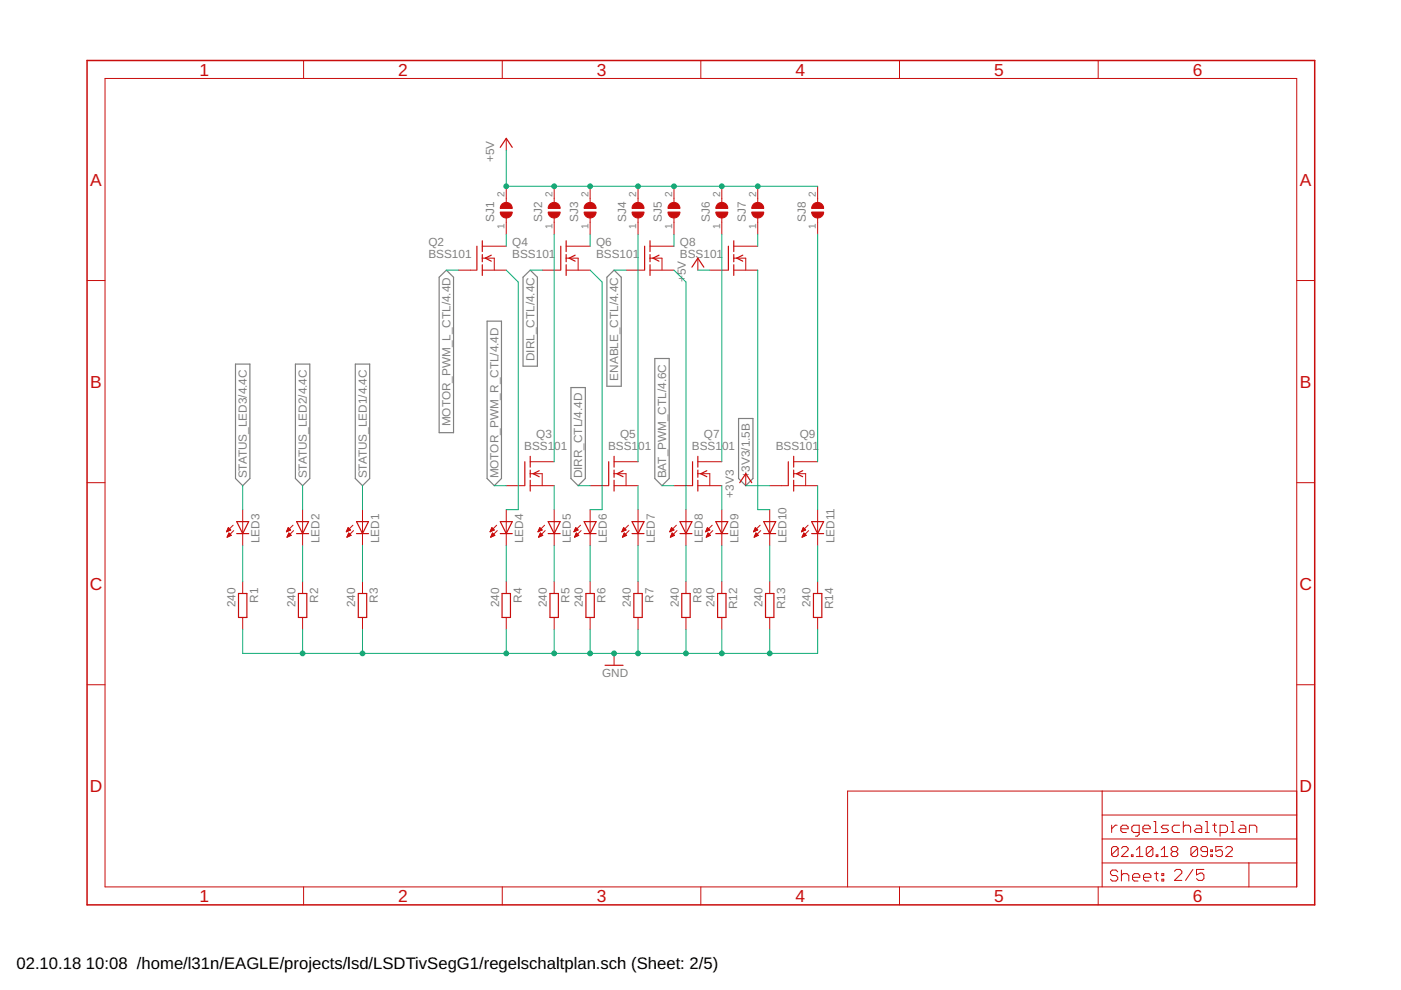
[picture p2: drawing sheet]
<svg xmlns="http://www.w3.org/2000/svg" width="297mm" height="210mm" viewBox="0 0 297 210" stroke-linecap="round" stroke-linejoin="round" font-family="sans-serif">
<path d="M93.1 58.8l1.5-1.5 1.6 1.5v32.9h-3.1zM110.9 58.8l1.5-1.5 1.5 1.5v18.8h-3zM128.7 58.8l1.5-1.5 1.5 1.5v23.1h-3zM49.9 77.2h3.1v24.3l-1.5 1.5-1.6-1.5zM62.6 77.2h3.1v24.3l-1.5 1.5-1.6-1.5zM75.3 77.2h3.1v24.3l-1.5 1.5-1.6-1.5zM103.3 68.1h3v33.4l-1.5 1.5-1.5-1.5zM138.8 76h3.1v25.5l-1.5 1.5-1.6-1.5zM121.1 82.2h3v19.3l-1.5 1.5-1.5-1.5zM156.6 88.7h3v12.8l-1.5 1.5-1.5-1.5z" fill="none" stroke="#808080" stroke-width=".25"/>
<g fill="none" stroke="#c90d0c" stroke-width=".25">
<path d="M106.1 31.2l1.2-1.9 1.3 1.9M101.1 52.2v5.1M102.3 51.1v2.2M102.3 54v1.5M102.3 56.1v2.3M104.2 54.1l-1.3 .6 1.3 .7M118.9 52.2v5.1M120 51.1v2.2M120 54v1.5M120 56.1v2.3M121.9 54.1l-1.2 .6 1.2 .7M136.7 52.2v5.1"/>
<path d="M137.8 51.1v2.2M137.8 54v1.5M137.8 56.1v2.3M139.7 54.1l-1.2 .6 1.2 .7M146.7 56.6l1.3-1.9 1.2 1.9M154.4 52.2v5.1M155.6 51.1v2.2M155.6 54v1.5M155.6 56.1v2.3M157.5 54.1l-1.3 .6 1.3 .7M111.3 97.9v5.1M112.4 96.8v2.2"/>
<path d="M112.4 99.7v1.5M114.3 99.8l-1.2 .6 1.2 .7M129.1 97.9v5.1M130.2 96.8v2.2M130.2 99.7v1.5M132.1 99.8l-1.3 .6 1.3 .7M146.8 97.9v5.1M148 96.8v2.2M148 99.7v1.5M149.9 99.8l-1.3 .6 1.3 .7M167.1 97.9v5.1M168.3 96.8v2.2"/>
<path d="M168.3 99.7v1.5M170.2 99.8l-1.3 .6 1.3 .7M50.2 113.1h2.5M50.2 110.6h2.5l-1.2 2.5zM62.9 113.1h2.5M62.9 110.6h2.5l-1.2 2.5zM75.6 113.1h2.5M75.6 110.6h2.5l-1.2 2.5zM106.1 110.6h2.5l-1.3 2.5zM106.1 113.1h2.5M112.4 101.8v2.3M116.2 113.1h2.6"/>
<path d="M116.2 110.6h2.6l-1.3 2.5zM123.8 113.1h2.6M123.8 110.6h2.6l-1.3 2.5zM130.2 101.8v2.3M134 113.1h2.5M134 110.6h2.5l-1.2 2.5zM144.2 113.1h2.5M144.2 110.6h2.5l-1.3 2.5zM148 101.8v2.3M151.8 113.1h2.5M151.8 110.6h2.5l-1.3 2.5zM156.8 102.3l1.3-1.9 1.3 1.9"/>
<path d="M161.9 113.1h2.6M161.9 110.6h2.6l-1.3 2.5zM168.3 101.8v2.3M172.1 113.1h2.5M172.1 110.6h2.5l-1.2 2.5zM50.6 125.8h1.7v5.1h-1.7zM63.3 125.8h1.7v5.1h-1.7zM76 125.8h1.7v5.1h-1.7zM106.4 125.8h1.8v5.1h-1.8zM116.6 125.8h1.8v5.1h-1.8zM124.2 125.8h1.8v5.1h-1.8zM134.4 125.8h1.8v5.1h-1.8z"/>
<path d="M144.5 125.8h1.8v5.1h-1.8zM152.1 125.8h1.8v5.1h-1.8zM162.3 125.8h1.8v5.1h-1.8zM172.5 125.8h1.7v5.1h-1.7zM128.3 141.1h3.8"/>
</g>
<g fill="none" stroke="#c90d0c" stroke-width=".21">
<path d="M22.3 16.6h252.6v171.4h-252.6zM64.4 12.8v3.8M106.5 12.8v3.8M148.6 12.8v3.8M190.7 12.8v3.8M232.8 12.8v3.8M107.3 29.3v2.6M107.3 39.5v3.4M117.5 39.5v3.4M125.1 39.5v3.4M135.3 39.5v3.4M142.9 39.5v3.4"/>
<path d="M153 39.5v3.4M160.7 39.5v3.4M173.4 39.5v3.4M18.5 59.5h3.8M97.2 57.3h3.8M102.3 57.3h5M102.3 54.7h2.5v2.6M102.3 52.2h5M107.3 46.2v3.5M115 57.3h3.8M117.5 46.2v3.5M120 57.3h5.1"/>
<path d="M120 54.7h2.6v2.6M120 52.2h5.1M125.1 46.2v3.5M132.7 57.3h3.9M135.3 46.2v3.5M137.8 57.3h5.1M137.8 54.7h2.6v2.6M137.8 52.2h5.1M142.9 46.2v3.5M148 54.7v2.6M150.5 57.3h3.9M153 46.2v3.5"/>
<path d="M155.6 57.3h5.1M155.6 54.7h2.5v2.6M155.6 52.2h5.1M160.7 46.2v3.5M173.4 46.2v3.5M274.9 59.5h3.8M112.4 97.9h5.1M130.2 97.9h5.1M148 97.9h5M168.3 97.9h5.1M18.5 102.3h3.8M48 112.7h.2"/>
<path d="M48.1 112.6h.3M48.2 112.5h.5M48.2 113.8h.2M48.2 112.4h.7M48.3 112.2h.5M48.3 113.7h.4M48.3 112.1h.4M48.3 113.5h.7M48.4 112h.1M48.4 113.4h.6M48.4 113.3h.5M48.4 111.9l.5 .5-.9 .4z"/>
<path d="M48.5 113.2h.2M48.5 113.1h.1M48.5 113l.5 .5-.8 .4zM49.4 111.4l-1.4 1.4M49.6 112.5l-1.4 1.4M51.5 108.1v7.6M60.7 112.7h.1M60.8 112.6h.3M60.9 112.5h.5M60.9 113.8h.2M60.9 112.4h.7M61 112.2h.5"/>
<path d="M61 113.7h.4M61 112.1h.3M61 113.5h.7M61.1 112h.1M61.1 113.4h.6M61.1 113.3h.4M61.2 113.2h.2M61.2 113.1h.1M61.2 113l.5 .5-.8 .4zM61.6 112.4l-.5-.5-.4 .9M61.6 112.4l-.9 .4M62.1 111.4l-1.4 1.4"/>
<path d="M62.3 112.5l-1.4 1.4M64.2 108.1v7.6M73.4 112.7h.1M73.5 112.6h.3M73.6 112.5h.5M73.6 112.4h.7M73.6 113.8h.2M73.7 112.2h.5M73.7 113.7h.4M73.7 112.1h.3M73.7 113.5h.7M73.8 112h.1"/>
<path d="M73.8 113.4h.6M73.8 113.3h.4M73.9 113.2h.2M73.9 113.1h.1M73.9 113l.5 .5-.8 .4zM74.3 112.4l-.5-.5-.4 .9M74.3 112.4l-.9 .4M74.8 111.4l-1.4 1.4M75 112.5l-1.4 1.4M76.9 108.1v7.6M103.9 112.7h.1M104 112.6h.3"/>
<path d="M104 112.5h.6M104.1 112.4h.7M104.1 113.8h.2M104.1 113.7h.5M104.1 112.2h.5M104.2 112.1h.3M104.2 113.5h.6M104.2 112h.2M104.2 113.4h.6M104.3 113.3h.4M104.3 113.2h.3M104.4 113.1h.1"/>
<path d="M104.4 113l.5 .5-.9 .4zM104.8 112.4l-.5-.5-.4 .9M104.8 112.4l-.9 .4M105.3 111.4l-1.4 1.4M105.4 112.5l-1.4 1.4M107.3 108.1v7.6M107.3 103h3.9M112.4 103h5.1M112.4 100.4h2.6v2.6M114.1 112.7h.1M114.1 112.6h.3M114.2 112.5h.5"/>
<path d="M114.2 112.4h.7M114.2 113.8h.2M114.3 113.7h.4M114.3 112.2h.5M114.3 112.1h.4M114.3 113.5h.7M114.4 112h.2M114.4 113.4h.6M114.4 113.3h.5M114.4 111.9l.6 .5-.9 .4zM114.5 113.2h.2M114.6 113.1h.1"/>
<path d="M114.6 113l.5 .5-.9 .4zM115.5 111.4l-1.4 1.4M115.6 112.5l-1.4 1.4M117.5 108.1v7.6M121.7 112.7h.1M121.8 112.6h.3M121.8 112.5h.6M121.9 112.4h.6M121.9 113.8h.1M121.9 112.2h.5M121.9 113.7h.4M122 112.1h.3"/>
<path d="M122 113.5h.6M122 112h.2M122 113.4h.6M122.1 113.3h.4M122.1 111.9l.5 .5-.9 .4zM122.1 113.2h.3M122.2 113.1h.1M122.2 113l.5 .5-.9 .4zM123.1 111.4l-1.4 1.4M123.2 112.5l-1.4 1.4M125.1 108.1v7.6M125.1 103h3.9"/>
<path d="M130.2 103h5.1M130.2 100.4h2.5v2.6M131.9 112.7h.1M131.9 112.6h.3M132 112.5h.5M132 112.4h.7M132 113.8h.2M132.1 112.2h.5M132.1 113.7h.4M132.1 112.1h.4M132.1 113.5h.7M132.2 112h.1"/>
<path d="M132.2 113.4h.6M132.2 113.3h.5M132.2 111.9l.5 .5-.9 .4zM132.3 113.2h.2M132.3 113.1h.1M132.4 113l.5 .5-.9 .4zM133.2 111.4l-1.4 1.4M133.4 112.5l-1.4 1.4M135.3 108.1v7.6M142 112.7h.1M142.1 112.6h.3M142.1 112.5h.6"/>
<path d="M142.2 112.4h.7M142.2 113.8h.2M142.2 112.2h.5M142.2 113.7h.4M142.3 112.1h.3M142.3 113.5h.6M142.3 112h.2M142.3 113.4h.6M142.4 113.3h.4M142.4 111.9l.5 .5-.9 .4zM142.4 113.2h.3M142.5 113.1h.1"/>
<path d="M142.5 113l.5 .5-.9 .4zM142.9 103h3.8M143.4 111.4l-1.4 1.4M143.5 112.5l-1.4 1.4M145.4 108.1v7.6M148 103h5M148 100.4h2.5v2.6M149.6 112.7h.1M149.7 112.6h.3M149.7 112.5h.6M149.8 112.4h.7M149.8 113.8h.2"/>
<path d="M149.8 112.2h.5M149.8 113.7h.5M149.9 113.5h.7M149.9 112.1h.3M149.9 112h.2M149.9 113.4h.6M150 113.3h.4M150.1 113.2h.2M150.1 113.1h.1M150.1 113l.5 .5-.9 .4zM150.5 112.4l-.5-.5-.4 .9M150.5 112.4l-.9 .4"/>
<path d="M151 111.4l-1.4 1.4M151.1 112.5l-1.4 1.4M153 108.1v7.6M158.1 100.4v2.6M159.8 112.7h.1M159.9 112.6h.3M159.9 112.5h.5M160 112.4h.6M160 113.8h.1M160 112.2h.5M160 113.7h.4M160 113.5h.7"/>
<path d="M160.1 112.1h.3M160.1 112h.2M160.1 113.4h.6M160.1 113.3h.5M160.2 113.2h.3M160.3 113.1h.1M160.3 113l.5 .5-.9 .4zM160.7 112.4l-.6-.5-.3 .9M160.7 112.4l-.9 .4M161.2 111.4l-1.4 1.4M161.3 112.5l-1.4 1.4M163.2 108.1v7.6"/>
<path d="M163.2 103h3.9M168.3 103h5.1M168.3 100.4h2.5v2.6M169.9 112.7h.2M170 112.6h.3M170.1 112.5h.5M170.1 113.8h.2M170.1 112.4h.7M170.2 112.2h.5M170.2 113.7h.4M170.2 112.1h.4M170.2 113.5h.7"/>
<path d="M170.3 112h.1M170.3 113.4h.6M170.3 113.3h.5M170.3 111.9l.5 .5-.9 .4zM170.4 113.2h.2M170.4 113.1h.1M170.4 113l.5 .5-.8 .4zM171.3 111.4l-1.4 1.4M171.4 112.5l-1.3 1.4M173.4 108.1v7.6M274.9 102.3h3.8M51.5 123.3v2.5"/>
<path d="M51.5 130.9v2.6M64.2 123.3v2.5M64.2 130.9v2.6M76.9 123.3v2.5M76.9 130.9v2.6M107.3 123.3v2.5M107.3 130.9v2.6M117.5 123.3v2.5M117.5 130.9v2.6M125.1 123.3v2.5M125.1 130.9v2.6M130.2 138.5v2.6"/>
<path d="M135.3 123.3v2.5M135.3 130.9v2.6M145.4 123.3v2.5M145.4 130.9v2.6M153 123.3v2.5M153 130.9v2.6M163.2 123.3v2.5M163.2 130.9v2.6M173.4 123.3v2.5M173.4 130.9v2.6M18.5 145.2h3.8M274.9 145.2h3.8"/>
<path d="M233.7 167.7v20.3M233.7 177.9h41.2M233.7 172.8h41.2M235.7 175v1.5M236.9 175h-.4l-.8 .7M237.1 179.9l-.4-.4h-.7l-.3 .4v1.4M237.1 179.9v1.4l-.4 .3h-.7l-.3-.3M237.1 179.9l-1.4 1.4M237.6 175.7h1.6v-.4l-.4-.3h-.8l-.4 .3v.8l.4 .4h.8M237.8 179.9l.3-.4h.7l.4 .4v.3l-1.4 1.4h1.4M241.5 176.5h-1.1l-.4-.4v-.8l.4-.3h1.1v1.9l-.4 .4h-.4M242.3 175.7h1.6v-.4l-.4-.3h-.8l-.4 .3v.8l.4 .4h.8"/>
<path d="M244.4 179.9l-.3-.4h-.7l-.4 .4v1.4M244.4 179.9v1.4l-.3 .3h-.7l-.4-.3M244.4 179.9l-1.4 1.4M244.6 176.5h.8M244.6 174.2h.4v2.3M247.8 175h-1.2l-.4 .3 .4 .4h.8l.4 .4-.4 .4h-1.2M250.1 175h-1.2l-.4 .3v.8l.4 .4h1.2M250.9 175.3l.4-.3h.8l.3 .3v1.2M250.9 174.2v2.3M253.6 175h.8l.4 .3v1.2h-1.2l-.4-.4 .4-.4h1.2M253.9 179.9l-.3-.4h-.7l-.4 .4v1.4M253.9 179.9v1.4l-.3 .3h-.7l-.4-.3"/>
<path d="M253.9 179.9l-1.4 1.4M255.6 176.5h.7M255.6 174.2h.3v2.3M257.1 175h.8M257.5 174.6v1.5l.4 .4M258.7 176.5h1.1l.4-.4v-.8l-.4-.3h-1.1v2.3M259.2 179.5h-1.4v1.1l.7-.4h.3l.4 .4v.7l-.4 .3h-.7l-.3-.3M259.9 179.9l.3-.4h.7l.4 .4v.3l-1.4 1.4h1.4M261 176.5h.8M261 174.2h.4v2.3M263 175h.7l.4 .3v1.2h-1.1l-.4-.4 .4-.4h1.1M264.9 176.5v-1.5h1.2l.4 .3v1.2"/>
<path d="M274.9 167.7h-95.2v20.3M64.4 188v3.9M106.5 188v3.9M148.6 188v3.9M190.7 188v3.9M232.8 188v3.9M233.7 183h41.2M237 184.8l-.4-.3h-.8l-.4 .3v.4l.4 .4h.8l.4 .4v.4l-.4 .4h-.8l-.4-.4M237.8 184.5v2.3M237.8 185.6l.3-.4h.8l.4 .4v1.2M239.9 181.3h.3v.3h-.3zM240.1 186h1.6v-.4l-.4-.4h-.8l-.4 .4v.8l.4 .4h.8"/>
<path d="M240.9 181.6h1.4M240.9 180.2l.7-.7v2.1M242.4 186h1.6v-.4l-.4-.4h-.8l-.4 .4v.8l.4 .4h.8M244.8 185.2h.8M245.1 181.3h.4v.3h-.4zM245.2 184.8v1.6l.4 .4M246.2 181.6h1.4M246.2 180.2l.7-.7v2.1M246.3 185.2h.4v.4h-.4zM246.3 186.4h.4v.4h-.4zM248.6 180.6l-.3-.4v-.3l.3-.4h.7l.4 .4v.3l-.4 .4M248.6 180.6l-.3 .3v.4l.3 .3h.7l.4-.3v-.4l-.4-.3"/>
<path d="M248.6 180.6h.7M249 184.7l.4-.4h.8l.4 .4v.4l-1.6 1.6h1.6M252.9 184.3l-1.5 2.4M255.2 184.3h-1.5v1.2l.8-.4h.4l.3 .4v.8l-.3 .4h-.8l-.4-.4M256 180.6h-1l-.4-.4v-.3l.4-.4h.7l.3 .4v1.4l-.3 .3h-.7l-.4-.3M256.7 181.3h.4v.3h-.4zM256.7 180.2h.4v.4h-.4zM264.8 183v5"/>
</g>
<path d="M18.5 12.8h260.2v179.1h-260.2z" fill="none" stroke="#c90d0c" stroke-width=".32"/>
<g fill="#c90d0c" stroke="#c90d0c" stroke-width=".21">
<path d="M106.5 43.2a1.27 1.27 0 0 1 1.4-.2 1.27 1.27 0 0 1 .7 1.2h-2.5v-.5z" fill-rule="evenodd"/>
<path d="M106.1 45h2.5a1.27 1.27 0 0 1-1.3 1.2 1.27 1.27 0 0 1-1.2-1.2z" fill-rule="evenodd"/>
<path d="M116.6 43.2a1.27 1.27 0 0 1 1.4-.2 1.27 1.27 0 0 1 .8 1.2h-2.6l.1-.5z" fill-rule="evenodd"/>
<path d="M116.2 45h2.6a1.27 1.27 0 0 1-1.3 1.2 1.27 1.27 0 0 1-1.3-1.2z" fill-rule="evenodd"/>
<path d="M124.3 43.2a1.27 1.27 0 0 1 1.3-.2 1.27 1.27 0 0 1 .8 1.2h-2.6l.1-.5z" fill-rule="evenodd"/>
<path d="M123.8 45h2.6a1.27 1.27 0 0 1-1.3 1.2 1.27 1.27 0 0 1-1.3-1.2z" fill-rule="evenodd"/>
<path d="M134.4 43.2a1.27 1.27 0 0 1 1.4-.2 1.27 1.27 0 0 1 .7 1.2h-2.5l.1-.5z" fill-rule="evenodd"/>
<path d="M134 45h2.5a1.27 1.27 0 0 1-1.2 1.2 1.27 1.27 0 0 1-1.3-1.2z" fill-rule="evenodd"/>
<path d="M142 43.2a1.29 1.29 0 0 1 1.4-.2 1.29 1.29 0 0 1 .8 1.2h-2.6l.1-.5z" fill-rule="evenodd"/>
<path d="M141.6 45h2.6a1.27 1.27 0 0 1-1.3 1.2 1.27 1.27 0 0 1-1.3-1.2z" fill-rule="evenodd"/>
<path d="M152.2 43.2a1.27 1.27 0 0 1 1.4-.2 1.27 1.27 0 0 1 .7 1.2h-2.5v-.5z" fill-rule="evenodd"/>
<path d="M151.8 45h2.5a1.27 1.27 0 0 1-1.3 1.2 1.27 1.27 0 0 1-1.2-1.2z" fill-rule="evenodd"/>
<path d="M159.8 43.2a1.27 1.27 0 0 1 1.4-.2 1.27 1.27 0 0 1 .7 1.2h-2.5l.1-.5z" fill-rule="evenodd"/>
<path d="M159.4 45h2.5a1.27 1.27 0 0 1-1.2 1.2 1.27 1.27 0 0 1-1.3-1.2z" fill-rule="evenodd"/>
<path d="M172.5 43.2a1.27 1.27 0 0 1 1.4-.2 1.27 1.27 0 0 1 .7 1.2h-2.5l.1-.5z" fill-rule="evenodd"/>
<path d="M172.1 45h2.5a1.27 1.27 0 0 1-1.2 1.2 1.27 1.27 0 0 1-1.3-1.2z" fill-rule="evenodd"/>
</g>
<g fill="none" stroke="#0dab76" stroke-width=".21">
<path d="M107.3 31.9v7.6h66.1M94.6 57.3h2.6M107.3 49.7v2.5M107.3 57.3l2.6 2.5v48.3h-2.6M112.4 57.3h2.6M117.5 49.7v48.2M125.1 49.7v2.5M125.1 57.3l2.6 2.5v48.3h-2.6M130.2 57.3h2.5M135.3 49.7v48.2M142.9 57.3l2.5 2.5v48.3M142.9 49.7v2.5"/>
<path d="M148 57.3h2.5M153 49.7v48.2M160.7 49.7v2.5M160.7 57.3v50.8h2.5M173.4 49.7v48.2M51.5 103v5.1M51.5 115.7v7.6M64.2 103v5.1M64.2 115.7v7.6M76.9 103v5.1M76.9 115.7v7.6M104.8 103h2.5"/>
<path d="M107.3 115.7v7.6M117.5 103v5.1M117.5 115.7v7.6M122.6 103h2.5M125.1 115.7v7.6M135.3 103v5.1M135.3 115.7v7.6M140.4 103h2.5M145.4 115.7v7.6M153 103v5.1M153 115.7v7.6M158.1 103h5.1"/>
<path d="M163.2 115.7v7.6M173.4 103v5.1M173.4 115.7v7.6M51.5 133.5v5h121.9v-5M64.2 133.5v5M76.9 133.5v5M107.3 133.5v5M117.5 133.5v5M125.1 133.5v5M135.3 133.5v5M145.4 133.5v5M153 133.5v5"/>
<path d="M163.2 133.5v5"/>
</g>
<g fill="#0dab76" stroke="#0dab76" stroke-width=".21">
<circle cx="163.2" cy="138.5" r=".51"/>
<circle cx="153" cy="138.5" r=".51"/>
<circle cx="145.4" cy="138.5" r=".51"/>
<circle cx="135.3" cy="138.5" r=".51"/>
<circle cx="125.1" cy="138.5" r=".51"/>
<circle cx="117.5" cy="138.5" r=".51"/>
<circle cx="130.2" cy="138.5" r=".51"/>
<circle cx="107.3" cy="138.5" r=".51"/>
<circle cx="76.9" cy="138.5" r=".51"/>
<circle cx="64.2" cy="138.5" r=".51"/>
<circle cx="107.3" cy="39.5" r=".51"/>
<circle cx="117.5" cy="39.5" r=".51"/>
<circle cx="125.1" cy="39.5" r=".51"/>
<circle cx="135.3" cy="39.5" r=".51"/>
<circle cx="142.9" cy="39.5" r=".51"/>
<circle cx="153" cy="39.5" r=".51"/>
<circle cx="160.7" cy="39.5" r=".51"/>
</g>
<g font-size="3.7" fill="#c90d0c">
<text x="42.3" y="16">1</text>
<text x="84.4" y="16">2</text>
<text x="126.5" y="16">3</text>
<text x="168.6" y="16">4</text>
<text x="210.8" y="16">5</text>
<text x="252.9" y="16">6</text>
<text x="19.1" y="39.4">A</text>
<text x="275.6" y="39.4">A</text>
<text x="19.1" y="82.2">B</text>
<text x="275.6" y="82.2">B</text>
<text x="19" y="125.1">C</text>
<text x="275.5" y="125.1">C</text>
<text x="19" y="167.9">D</text>
<text x="275.5" y="167.9">D</text>
<text x="42.3" y="191.2">1</text>
<text x="84.4" y="191.2">2</text>
<text x="126.5" y="191.2">3</text>
<text x="168.6" y="191.2">4</text>
<text x="210.8" y="191.2">5</text>
<text x="252.9" y="191.2">6</text>
</g>
<g font-size="3.5">
<text x="3.5" y="205.4">02.10.18</text>
<text x="18.2" y="205.4">10:08 /home/l31n/EAGLE/projects/lsd/LSDTivSegG1/regelschaltplan.sch (Sheet: 2/5)</text>
</g>
<g font-size="2.5" fill="#808080">
<text x="104.8" y="34.4" transform="rotate(-90 104.8 34.4)">+5V</text>
<text x="104.8" y="47.1" transform="rotate(-90 104.8 47.1)">SJ1</text>
<text x="115" y="47.1" transform="rotate(-90 115 47.1)">SJ2</text>
<text x="122.6" y="47.1" transform="rotate(-90 122.6 47.1)">SJ3</text>
<text x="132.7" y="47.1" transform="rotate(-90 132.7 47.1)">SJ4</text>
<text x="140.3" y="47.1" transform="rotate(-90 140.3 47.1)">SJ5</text>
<text x="150.5" y="47.1" transform="rotate(-90 150.5 47.1)">SJ6</text>
<text x="158.1" y="47.1" transform="rotate(-90 158.1 47.1)">SJ7</text>
<text x="170.8" y="47.1" transform="rotate(-90 170.8 47.1)">SJ8</text>
<text x="90.8" y="52.2">Q2</text>
<text x="108.6" y="52.2">Q4</text>
<text x="126.4" y="52.2">Q6</text>
<text x="144.2" y="52.2">Q8</text>
<text x="90.8" y="54.7">BSS101</text>
<text x="108.6" y="54.7">BSS101</text>
<text x="126.4" y="54.7">BSS101</text>
<text x="144.2" y="54.7">BSS101</text>
<text x="145.4" y="59.8" transform="rotate(-90 145.4 59.8)">+5V</text>
<text x="113.3" y="76.5" transform="rotate(-90 113.3 76.5)">DIRL_CTL/4.4C</text>
<text x="131.1" y="80.7" transform="rotate(-90 131.1 80.7)">ENABLE_CTL/4.4C</text>
<text x="95.5" y="90.4" transform="rotate(-90 95.5 90.4)">MOTOR_PWM_L_CTL/4.4D</text>
<text x="111.1" y="95.4">BSS1</text>
<text x="113.7" y="92.8">Q3</text>
<text x="117.5" y="95.4">01</text>
<text x="128.9" y="95.4">BSS1</text>
<text x="131.5" y="92.8">Q5</text>
<text x="135.3" y="95.4">01</text>
<text x="146.7" y="95.4">BSS1</text>
<text x="149.2" y="92.8">Q7</text>
<text x="153.1" y="95.4">01</text>
<text x="164.5" y="95.4">BSS101</text>
<text x="169.6" y="92.8">Q9</text>
<text x="52.4" y="101.5" transform="rotate(-90 52.4 101.5)">STATUS_LED3/4.4C</text>
<text x="65" y="101.5" transform="rotate(-90 65 101.5)">STATUS_LED2/4.4C</text>
<text x="77.7" y="101.5" transform="rotate(-90 77.7 101.5)">STATUS_LED1/4.4C</text>
<text x="105.7" y="101.5" transform="rotate(-90 105.7 101.5)">MOTOR_PWM_R_CTL/4.4D</text>
<text x="123.5" y="101.5" transform="rotate(-90 123.5 101.5)">DIRR_CTL/4.4D</text>
<text x="141.2" y="101.5" transform="rotate(-90 141.2 101.5)">BAT_PWM_CTL/4.6C</text>
<text x="159" y="101.5" transform="rotate(-90 159 101.5)">+3V3/1.5B</text>
<text x="155.6" y="105.5" transform="rotate(-90 155.6 105.5)">+3V3</text>
<text x="55" y="115.2" transform="rotate(-90 55 115.2)">LED3</text>
<text x="67.7" y="115.2" transform="rotate(-90 67.7 115.2)">LED2</text>
<text x="80.4" y="115.2" transform="rotate(-90 80.4 115.2)">LED1</text>
<text x="110.9" y="115.2" transform="rotate(-90 110.9 115.2)">LED4</text>
<text x="121" y="115.2" transform="rotate(-90 121 115.2)">LED5</text>
<text x="128.7" y="115.2" transform="rotate(-90 128.7 115.2)">LED6</text>
<text x="138.8" y="115.2" transform="rotate(-90 138.8 115.2)">LED7</text>
<text x="149" y="115.2" transform="rotate(-90 149 115.2)">LED8</text>
<text x="156.6" y="115.2" transform="rotate(-90 156.6 115.2)">LED9</text>
<text x="166.8" y="115.2" transform="rotate(-90 166.8 115.2)">LED10</text>
<text x="176.9" y="115.2" transform="rotate(-90 176.9 115.2)">LED11</text>
<text x="49.9" y="128.7" transform="rotate(-90 49.9 128.7)">240</text>
<text x="54.7" y="127.8" transform="rotate(-90 54.7 127.8)">R1</text>
<text x="62.6" y="128.7" transform="rotate(-90 62.6 128.7)">240</text>
<text x="67.4" y="127.8" transform="rotate(-90 67.4 127.8)">R2</text>
<text x="75.3" y="128.7" transform="rotate(-90 75.3 128.7)">240</text>
<text x="80.1" y="127.8" transform="rotate(-90 80.1 127.8)">R3</text>
<text x="105.8" y="128.7" transform="rotate(-90 105.8 128.7)">240</text>
<text x="110.6" y="127.8" transform="rotate(-90 110.6 127.8)">R4</text>
<text x="116" y="128.7" transform="rotate(-90 116 128.7)">240</text>
<text x="120.8" y="127.8" transform="rotate(-90 120.8 127.8)">R5</text>
<text x="123.6" y="128.7" transform="rotate(-90 123.6 128.7)">240</text>
<text x="128.4" y="127.8" transform="rotate(-90 128.4 127.8)">R6</text>
<text x="133.7" y="128.7" transform="rotate(-90 133.7 128.7)">240</text>
<text x="138.5" y="127.8" transform="rotate(-90 138.5 127.8)">R7</text>
<text x="143.9" y="128.7" transform="rotate(-90 143.9 128.7)">240</text>
<text x="148.7" y="127.8" transform="rotate(-90 148.7 127.8)">R8</text>
<text x="151.5" y="128.7" transform="rotate(-90 151.5 128.7)">240</text>
<text x="156.3" y="129.1" transform="rotate(-90 156.3 129.1)">R12</text>
<text x="161.7" y="128.7" transform="rotate(-90 161.7 128.7)">240</text>
<text x="166.5" y="129.1" transform="rotate(-90 166.5 129.1)">R13</text>
<text x="171.8" y="128.7" transform="rotate(-90 171.8 128.7)">240</text>
<text x="176.6" y="129.1" transform="rotate(-90 176.6 129.1)">R14</text>
<text x="127.6" y="143.6">GND</text>
</g>
<g font-size="2.1" fill="#808080">
<text x="107" y="41.7" transform="rotate(-90 107 41.7)">2</text>
<text x="117.1" y="41.7" transform="rotate(-90 117.1 41.7)">2</text>
<text x="124.8" y="41.7" transform="rotate(-90 124.8 41.7)">2</text>
<text x="134.9" y="41.7" transform="rotate(-90 134.9 41.7)">2</text>
<text x="142.5" y="41.7" transform="rotate(-90 142.5 41.7)">2</text>
<text x="152.7" y="41.7" transform="rotate(-90 152.7 41.7)">2</text>
<text x="160.3" y="41.7" transform="rotate(-90 160.3 41.7)">2</text>
<text x="173" y="41.7" transform="rotate(-90 173 41.7)">2</text>
<text x="107" y="48.6" transform="rotate(-90 107 48.6)">1</text>
<text x="117.1" y="48.6" transform="rotate(-90 117.1 48.6)">1</text>
<text x="124.8" y="48.6" transform="rotate(-90 124.8 48.6)">1</text>
<text x="134.9" y="48.6" transform="rotate(-90 134.9 48.6)">1</text>
<text x="142.5" y="48.6" transform="rotate(-90 142.5 48.6)">1</text>
<text x="152.7" y="48.6" transform="rotate(-90 152.7 48.6)">1</text>
<text x="160.3" y="48.6" transform="rotate(-90 160.3 48.6)">1</text>
<text x="173" y="48.6" transform="rotate(-90 173 48.6)">1</text>
</g>
</svg>
